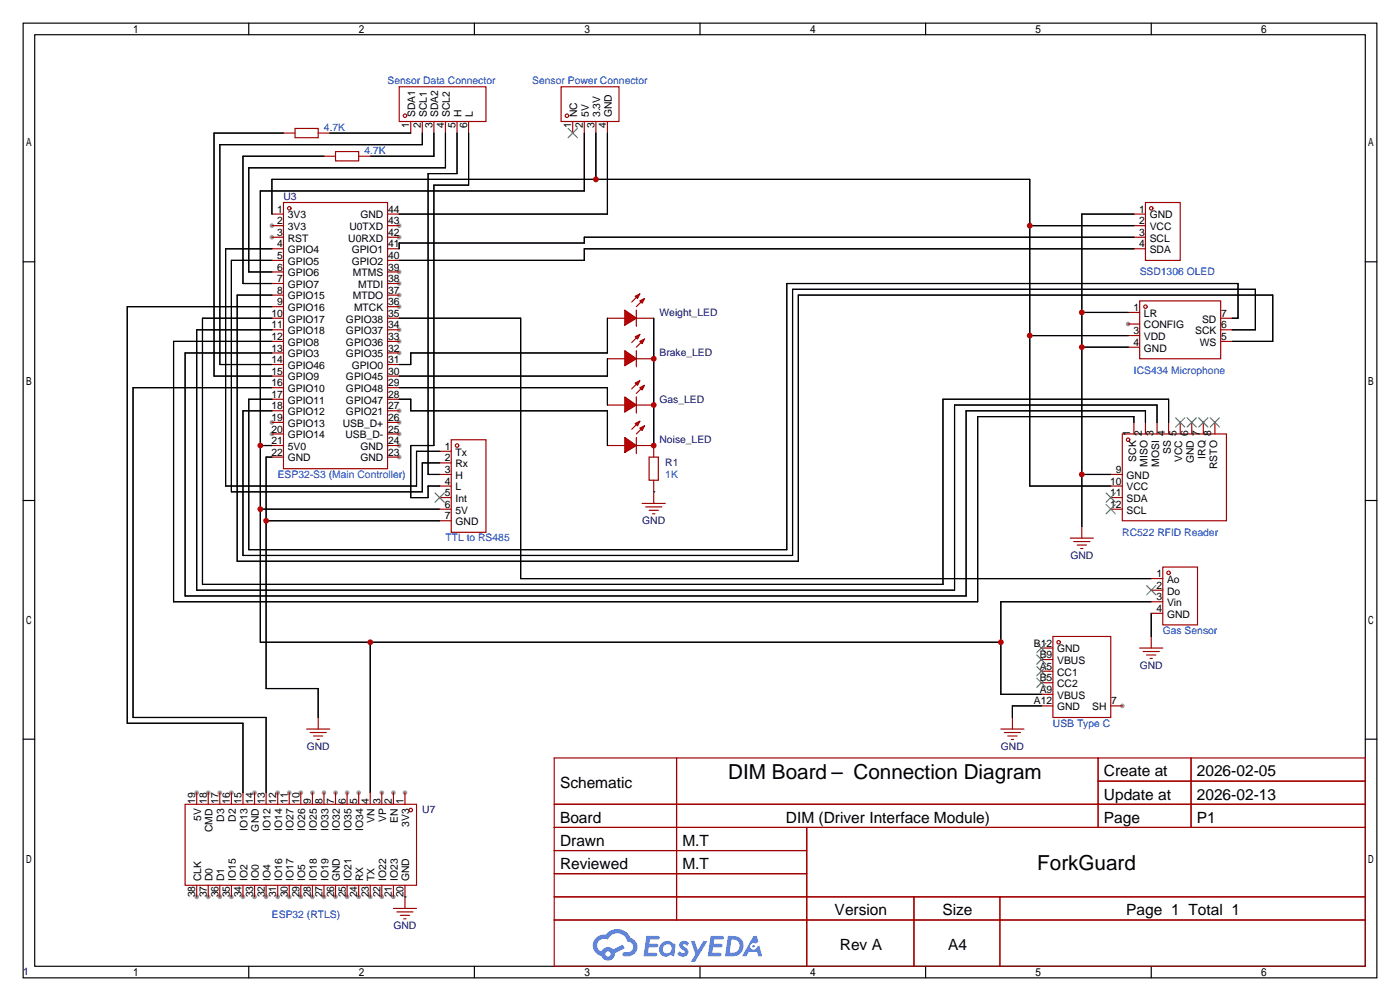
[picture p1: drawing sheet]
<svg xmlns="http://www.w3.org/2000/svg" width="307mm" height="220mm" viewBox="0 0 307 220" stroke-linecap="round" stroke-linejoin="round" font-family="sans-serif">
<g fill="#999">
<circle cx="59.7" cy="49.5" r=".51"/>
<circle cx="59.7" cy="52.1" r=".51"/>
<circle cx="59.7" cy="92.7" r=".51"/>
<circle cx="59.7" cy="95.2" r=".51"/>
<circle cx="87.6" cy="100.3" r=".51"/>
<circle cx="87.6" cy="97.8" r=".51"/>
<circle cx="87.6" cy="95.2" r=".51"/>
<circle cx="87.6" cy="92.7" r=".51"/>
<circle cx="87.6" cy="90.2" r=".51"/>
<circle cx="87.6" cy="77.5" r=".51"/>
<circle cx="87.6" cy="74.9" r=".51"/>
<circle cx="87.6" cy="72.4" r=".51"/>
<circle cx="87.6" cy="67.3" r=".51"/>
<circle cx="87.6" cy="64.8" r=".51"/>
<circle cx="87.6" cy="62.2" r=".51"/>
<circle cx="87.6" cy="59.7" r=".51"/>
<circle cx="87.6" cy="52.1" r=".51"/>
<circle cx="87.6" cy="49.5" r=".51"/>
<circle cx="246.4" cy="154.9" r=".51"/>
<circle cx="247.6" cy="71.1" r=".51"/>
<circle cx="88.9" cy="174" r=".51"/>
<circle cx="86.4" cy="174" r=".51"/>
<circle cx="83.8" cy="174" r=".51"/>
<circle cx="78.7" cy="174" r=".51"/>
<circle cx="76.2" cy="174" r=".51"/>
<circle cx="73.7" cy="174" r=".51"/>
<circle cx="71.1" cy="174" r=".51"/>
<circle cx="68.6" cy="174" r=".51"/>
<circle cx="66" cy="174" r=".51"/>
<circle cx="63.5" cy="174" r=".51"/>
<circle cx="61" cy="174" r=".51"/>
<circle cx="55.9" cy="174" r=".51"/>
<circle cx="50.8" cy="174" r=".51"/>
<circle cx="48.3" cy="174" r=".51"/>
<circle cx="45.7" cy="174" r=".51"/>
<circle cx="43.2" cy="174" r=".51"/>
<circle cx="86.4" cy="196.8" r=".51"/>
<circle cx="83.8" cy="196.8" r=".51"/>
<circle cx="81.3" cy="196.8" r=".51"/>
<circle cx="78.7" cy="196.8" r=".51"/>
<circle cx="76.2" cy="196.8" r=".51"/>
<circle cx="73.7" cy="196.8" r=".51"/>
<circle cx="71.1" cy="196.8" r=".51"/>
<circle cx="68.6" cy="196.8" r=".51"/>
<circle cx="66" cy="196.8" r=".51"/>
<circle cx="63.5" cy="196.8" r=".51"/>
<circle cx="61" cy="196.8" r=".51"/>
<circle cx="58.4" cy="196.8" r=".51"/>
<circle cx="55.9" cy="196.8" r=".51"/>
<circle cx="53.3" cy="196.8" r=".51"/>
<circle cx="50.8" cy="196.8" r=".51"/>
<circle cx="48.3" cy="196.8" r=".51"/>
<circle cx="45.7" cy="196.8" r=".51"/>
<circle cx="43.2" cy="196.8" r=".51"/>
</g>
<g fill="none" stroke="#000" stroke-width=".25">
<path d="M5.1 5.1h297.2v209.5h-297.2zM7.6 7.6h292.1v204.5h-292.1zM54.6 5.1v2.5M104.1 5.1v2.5M153.7 5.1v2.5M203.2 5.1v2.5M252.7 5.1v2.5M5.1 57.5h2.5M299.7 57.5h2.6M5.1 109.9h2.5M299.7 109.9h2.6M5.1 162.2h2.5"/>
<path d="M299.7 162.2h2.6M54.6 212.1v2.5M104.1 212.1v2.5M153.7 212.1v2.5M203.2 212.1v2.5M252.7 212.1v2.5"/>
</g>
<g fill="none" stroke="#a10000" stroke-width=".25">
<path d="M121.7 166.4h178v45.7h-178zM121.7 176.5h178M148.5 166.4v35.5M241.1 166.4v15.2M241.1 171.4h58.6M261.5 166.4v15.2M121.7 181.6h178M121.7 186.7h55.4M121.7 196.8h178M121.7 191.8h55.4M177.1 181.6v30.5M200.6 196.8v15.3"/>
<path d="M219.5 196.8v15.3M121.7 201.9h178"/>
</g>
<g fill="#5487ff">
<path d="M149.4 206.8a1.3 1.3 0 0 1 1.8 .3l-.4 .6a.54 .54 0 0 0-.9-.3l.2 .3a1.28 1.28 0 0 1 .7 2 1.53 1.53 0 0 1-2.1-.3l.5-.6 .8 .4a.31 .31 0 0 0 .3-.2 .31 .31 0 0 0-.3-.4 1.12 1.12 0 0 1-.6-1.8z"/>
<path d="M151.7 206.6h.8l.7 2 1.2-2h.9l-2.7 4.5h-.9l1-1.6z"/>
<path d="M141.9 205.4h2.3a.46 .46 0 0 1 .5 .1 .46 .46 0 0 1 .1 .5l-.4 .2h-1.7l-.2 .9h1.7a.4 .4 0 0 1 .3 .5 .4 .4 0 0 1-.4 .3h-1.7l-.1 1.2h1.3a.46 .46 0 0 1 .5 .1 .46 .46 0 0 1 .1 .5l-.3 .2h-2.6z"/>
<path d="M156 205.4h2.3a.47 .47 0 0 1 .5 .1 .47 .47 0 0 1 .1 .5l-.4 .2h-1.7l-.1 .9h1.6a.4 .4 0 0 1 .3 .5 .4 .4 0 0 1-.4 .3h-1.7l-.1 1.2h1.3a.46 .46 0 0 1 .5 .1 .46 .46 0 0 1 .2 .5l-.4 .2h-2.6z"/>
<path d="M165.4 205.4h.7l.4 1.4-.6 .3a.75 .75 0 0 0-1.2 .3 .75 .75 0 0 0 .5 1.1 .75 .75 0 0 0 1-.7l.5-.3 .6 2.4h-.8l-.3-1h-1.8l-.6 1h-.9z"/>
<path d="M159.8 205.4l-.6 4.5h1.4a2.27 2.27 0 0 0 2.6-2.3 2.27 2.27 0 0 0-2.7-2.2zM160.6 206.2a1.5 1.5 0 0 1 1.8 1.5 1.5 1.5 0 0 1-2 1.4h-.2z"/>
<path d="M145.2 207.1a1.6 1.6 0 0 0-.3 2.2 1.6 1.6 0 0 0 2.3 .2l.8 .4 .3-2.5-.2-.2-.4-.1a1.58 1.58 0 0 0-2.5 0zM145.8 207.6a.98 .98 0 0 1 1.6 .4 .98 .98 0 0 1-1 1.3 .94 .94 0 0 1-.9-.7 .94 .94 0 0 1 .3-1z"/>
<path d="M130.9 205.8a2.37 2.37 0 0 0 1.1 4 1.54 1.54 0 0 0 1.8 1 1.54 1.54 0 0 0 1.2-1.6l2.2-1.1-.5-.7-2.1 1a1.57 1.57 0 0 0-2.6 .5 1.5 1.5 0 0 1-.7-2.1 1.5 1.5 0 0 1 2.2-.5 2.23 2.23 0 0 1 2.2-1.5 2.23 2.23 0 0 1 2 1.9 1.16 1.16 0 0 1 1.3 1.1 1.16 1.16 0 0 1-1.1 1.2h-.7a.47 .47 0 0 0-.6 .4 .47 .47 0 0 0 .5 .5 2.17 2.17 0 0 0 2.5-.9 2.17 2.17 0 0 0-.4-2.7l-.8-.4a3.2 3.2 0 0 0-5.4-.8l-1.1 .1zM132.9 209.4a.6 .6 0 0 1 1.2 0 .6 .6 0 0 1-1.2 0z"/>
<circle cx="165.4" cy="207.7" r=".28"/>
</g>
<g fill="none" stroke="#a10000" stroke-width=".25">
<path d="M87.6 19h19.1v7.7h-19.1zM123.2 19h12.7v7.7h-12.7zM90.2 26.7v2.5M92.7 26.7v2.5M95.2 26.7v2.5M97.8 26.7v2.5M100.3 26.7v2.5M102.9 26.7v2.5M125.7 26.7v2.5M128.3 26.7v2.5M130.8 26.7v2.5M133.3 26.7v2.5"/>
<path d="M59.7 47h2.5M59.7 49.5h2.5M59.7 52.1h2.5M59.7 54.6h2.5M59.7 57.1h2.5M59.7 59.7h2.5M62.2 44.4h22.9v58.5h-22.9zM85.1 47h2.5M85.1 49.5h2.5M85.1 52.1h2.5M85.1 54.6h2.5M85.1 57.1h2.5"/>
<path d="M85.1 59.7h2.5M248.9 47h2.6M248.9 49.5h2.6M248.9 52.1h2.6M248.9 54.6h2.6M251.5 44.4h7.6v12.7h-7.6zM59.7 62.2h2.5M59.7 64.8h2.5M59.7 67.3h2.5M59.7 69.8h2.5M59.7 72.4h2.5M59.7 74.9h2.5"/>
<path d="M59.7 77.5h2.5M85.1 62.2h2.5M85.1 64.8h2.5M85.1 67.3h2.5M85.1 69.8h2.5M85.1 72.4h2.5M85.1 74.9h2.5M85.1 77.5h2.5M133.3 69.8h3.9M139.7 69.8h3.8M139.7 68.1v3.5M247.6 68.6h2.6"/>
<path d="M247.6 71.1h2.6M247.6 73.7h2.6M247.6 76.2h2.6M250.2 66h17.8v12.7h-17.8zM268 69.8h2.5M268 72.4h2.5M268 74.9h2.5M59.7 80h2.5M59.7 82.5h2.5M59.7 85.1h2.5M59.7 87.6h2.5M59.7 90.2h2.5"/>
<path d="M59.7 92.7h2.5M59.7 95.2h2.5M59.7 97.8h2.5M85.1 80h2.5M85.1 82.5h2.5M85.1 85.1h2.5M85.1 87.6h2.5M85.1 90.2h2.5M85.1 92.7h2.5M85.1 95.2h2.5M85.1 97.8h2.5M246.4 95.2h22.8v19.1h-22.8z"/>
<path d="M248.9 92.7v2.5M251.5 92.7v2.5M254 92.7v2.5M256.5 92.7v2.5M259.1 92.7v2.5M261.6 92.7v2.5M264.2 92.7v2.5M266.7 92.7v2.5M59.7 100.3h2.5M85.1 100.3h2.5M234.9 118.1h5.1M235.7 118.9h3.6"/>
<path d="M236.5 119.6h2M237.5 115.6v2.5M243.8 104.1h2.6M243.8 106.7h2.6M243.8 109.2h2.6M243.8 111.8h2.6M231.1 139.7h12.7v17.8h-12.7zM237.2 120.4h.5M252.7 139.7v2.5M69.8 157.5v2.5M222.2 157.5v2.5M228.6 142.2h2.5"/>
<path d="M228.6 144.8h2.5M228.6 147.3h2.5M228.6 149.9h2.5M228.6 152.4h2.5M228.6 154.9h2.5M243.8 154.9h2.6M250.2 142.2h5.1M251 143h3.5M251.7 143.8h2M252.5 144.5h.5M67.3 160h5.1M68.1 160.8h3.5"/>
<path d="M68.8 161.5h2.1M69.6 162.3h.5M219.7 160h5.1M220.5 160.8h3.5M221.2 161.5h2.1M222 162.3h.5"/>
<circle cx="88.9" cy="25.4" r=".38"/>
<circle cx="124.5" cy="25.4" r=".38"/>
<circle cx="63.5" cy="45.7" r=".38"/>
<circle cx="252.7" cy="45.7" r=".38"/>
<circle cx="251.5" cy="67.3" r=".38"/>
<circle cx="247.6" cy="96.5" r=".38"/>
<circle cx="232.4" cy="141" r=".38"/>
</g>
<g fill="none" stroke="#3c3" stroke-width=".25">
<path d="M124.7 28.2l2 2M126.7 28.2l-2 2M258.1 91.7l2 2M260.1 91.7l-2 2M260.6 91.7l2 2M262.6 91.7l-2 2M263.1 91.7l2.1 2M265.2 91.7l-2.1 2M265.7 91.7l2 2M267.7 91.7l-2 2M242.8 108.2l2.1 2M242.8 110.7l2.1 2.1"/>
<path d="M244.9 108.2l-2.1 2M244.9 110.7l-2.1 2.1M227.6 141.2l2 2.1M227.6 143.8l2 2M227.6 146.3l2 2M227.6 148.8l2 2.1M229.6 141.2l-2 2.1M229.6 143.8l-2 2M229.6 146.3l-2 2M229.6 148.8l-2 2.1"/>
</g>
<g fill="none" stroke="#000" stroke-width=".25">
<path d="M128.3 29.2v12.7h-71.2v99.1h162.6M130.8 29.2v10.2M133.3 29.2v17.8h-45.7M59.7 47v-7.6h166.4v67.3h17.7M226.1 49.5h22.8M248.9 52.1h-120.6v1.2h-40.7v1.3M248.9 54.6h-120.6v2.5h-40.7M248.9 47h-11.4v68.6M59.7 74.9h-21.6v57.2h176.5v-40.7h34.3v1.3M59.7 69.8h-15.3v58.5h162.6v-40.7h49.5v5.1M59.7 72.4h-16.5v57.1h166.3v-40.6h44.5v3.8M59.7 77.5h-19.1v53.3h171.5v-40.6h39.4v2.5"/>
<path d="M226.1 73.7h21.5M237.5 76.2h10.1M237.5 68.6h10.1M57.1 97.8h2.6M57.1 111.8h39.4M237.5 104.1h6.3M252.7 132.1h-33v20.3h8.9M252.7 134.6v5.1M81.3 141v33M228.6 154.9h-6.4v2.6"/>
</g>
<g fill="#f00" stroke="#a10000" stroke-width=".25">
<path d="M137.2 68.1l2.5 1.7-2.5 1.6z"/>
<path d="M139.4 65l1.1-.5-.5 1z"/>
<path d="M140.5 66l1-.5-.5 1z"/>
</g>
<path d="M133.3 78.7h3.9M139.7 65.3l-1 1M139.7 78.7h3.8M139.7 77v3.5M140.7 66.3l-1 1" fill="none" stroke="#a10000" stroke-width=".25"/>
<g fill="#f00" stroke="#a10000" stroke-width=".25">
<path d="M137.2 77l2.5 1.7-2.5 1.6z"/>
<path d="M139.4 73.9l1.1-.5-.5 1z"/>
<path d="M140.5 74.9l1-.5-.5 1z"/>
</g>
<path d="M139.7 74.2l-1 1M140.7 75.2l-1 1M133.3 88.9h3.9M139.7 88.9h3.8M139.7 87.1v3.6" fill="none" stroke="#a10000" stroke-width=".25"/>
<g fill="#f00" stroke="#a10000" stroke-width=".25">
<path d="M137.2 87.1l2.5 1.8-2.5 1.5z"/>
<path d="M139.4 84.1l1.1-.5-.5 1z"/>
<path d="M140.5 85.1l1-.5-.5 1z"/>
</g>
<path d="M133.3 97.8h3.9M139.7 84.3l-1 1M139.7 97.8h3.8M139.7 96v3.6M140.7 85.3l-1 1.1" fill="none" stroke="#a10000" stroke-width=".25"/>
<g fill="#f00" stroke="#a10000" stroke-width=".25">
<path d="M137.2 96l2.5 1.8-2.5 1.5z"/>
<path d="M139.4 93l1.1-.5-.5 1z"/>
<path d="M140.5 94l1-.5-.5 1z"/>
</g>
<g fill="none" stroke="#a10000" stroke-width=".25">
<path d="M62.2 29.2h2.6M64.8 28.2h5v2h-5zM69.8 29.2h2.6M71.1 34.3h2.6M73.7 33.3h5v2h-5zM78.7 34.3h2.6M96.5 99.1h2.6M99.1 96.5h7.6v20.3h-7.6zM139.7 93.2l-1 1M140.7 94.2l-1 1M143.5 97.8v2.5M96.5 101.6h2.6"/>
<path d="M96.5 104.1h2.6M96.5 106.7h2.6M96.5 109.2h2.6M96.5 111.8h2.6M96.5 114.3h2.6M141 110.5h5M141.7 111.3h3.6M142.5 100.3h2v5.1h-2zM142.5 112h2M143.3 112.8h.5M143.5 105.4v5.1M252.7 134.6h2.6"/>
<path d="M252.7 132.1h2.6M252.7 129.5h2.6M252.7 127h2.6M255.3 124.5h7.6v12.7h-7.6zM40.6 176.5h50.8v17.8h-50.8zM43.2 174v2.5M45.7 174v2.5M48.3 174v2.5M50.8 174v2.5M53.3 174v2.5M55.9 174v2.5M58.4 174v2.5"/>
<path d="M61 174v2.5M63.5 174v2.5M66 174v2.5M68.6 174v2.5M71.1 174v2.5M73.7 174v2.5M76.2 174v2.5M78.7 174v2.5M81.3 174v2.5M83.8 174v2.5M86.4 174v2.5M88.9 174v2.5"/>
<path d="M43.2 194.3v2.5M45.7 194.3v2.5M48.3 194.3v2.5M50.8 194.3v2.5M53.3 194.3v2.5M55.9 194.3v2.5M58.4 194.3v2.5M61 194.3v2.5M63.5 194.3v2.5M66 194.3v2.5M68.6 194.3v2.5M71.1 194.3v2.5"/>
<path d="M73.7 194.3v2.5M76.2 194.3v2.5M78.7 194.3v2.5M81.3 194.3v2.5M83.8 194.3v2.5M86.4 194.3v2.5M86.4 199.4h5M88.9 194.3v5.1M87.1 200.2h3.6M87.9 200.9h2M88.6 201.7h.6"/>
<circle cx="100.3" cy="97.8" r=".38"/>
<circle cx="256.5" cy="125.7" r=".38"/>
<circle cx="90.2" cy="177.8" r=".38"/>
</g>
<g fill="none" stroke="#000" stroke-width=".25">
<path d="M62.2 29.2h-15.2v53.3h12.7M71.1 34.3h-17.8v27.9h6.4M72.4 29.2h17.8M92.7 29.2v2.6h-44.4v48.2h11.4M95.2 29.2v5.1h-13.9M97.8 29.2v7.6h-43.2v22.9h5.1M100.3 29.2v8.9h-6.3v66h2.5M102.9 29.2v11.4h-7.7v57.2h-5v11.4h3.8v-2.5h2.5M59.7 54.6h-10.2v52.1h41.9v-7.6h5.1M59.7 57.1h-8.9v50.8h41.9v-6.3h3.8M59.7 67.3h-31.8v91.4h25.4v15.3M59.7 64.8h-7.6v58.4h123.2v-58.4h104.1v10.1h-8.9"/>
<path d="M87.6 69.8h26.7v57.2h138.4M133.3 69.8v7.7h-43.1v2.5h-2.6M133.3 78.7v3.8h-45.7M143.5 69.8v28M270.5 69.8h1.3v-7.6h-99.1v58.4h-118.1v-33h5.1M270.5 72.4h5.1v-8.9h-101.6v58.4h-120.7v-31.7h6.4M59.7 85.1h-30.5v72.4h29.2v16.5M87.6 87.6h2.6v2.6h43.1v7.6M87.6 85.1h45.7v3.8M58.4 114.3h38.1M59.7 100.3h-1.3v50.8h11.4v6.4"/>
</g>
<path d="M143.5 107.9h.1M88.9 196.8h.1" fill="none" stroke="#008700" stroke-width=".25"/>
<path d="M95.5 108.2l2 2M97.5 108.2l-2 2M251.7 128.5l2 2.1M253.7 128.5l-2 2.1" fill="none" stroke="#3c3" stroke-width=".25"/>
<g fill="#c00">
<circle cx="226.1" cy="49.5" r=".63"/>
<circle cx="226.1" cy="73.7" r=".63"/>
<circle cx="130.8" cy="39.4" r=".63"/>
<circle cx="57.2" cy="97.8" r=".63"/>
<circle cx="57.2" cy="111.8" r=".63"/>
<circle cx="81.3" cy="141" r=".63"/>
<circle cx="219.7" cy="141" r=".63"/>
<circle cx="237.5" cy="104.1" r=".63"/>
<circle cx="237.5" cy="76.2" r=".63"/>
<circle cx="237.5" cy="68.6" r=".63"/>
<circle cx="143.5" cy="78.7" r=".63"/>
<circle cx="143.5" cy="88.9" r=".63"/>
<circle cx="143.5" cy="97.8" r=".63"/>
<circle cx="58.4" cy="114.3" r=".63"/>
</g>
<g font-size="4.5">
<text x="159.9" y="171">DIM Board</text>
<text x="187.4" y="171">Connection Diagram</text>
<text x="227.7" y="191">ForkGuard</text>
</g>
<g font-size="3.4">
<text x="122.9" y="173">Schematic</text>
<text x="242.3" y="170.4">Create at</text>
<text x="262.7" y="170.4">2026-02-05</text>
<text x="242.3" y="175.5">Update at</text>
<text x="262.7" y="175.5">2026-02-13</text>
<text x="122.9" y="180.6">Board</text>
<text x="122.9" y="185.7">Drawn</text>
<text x="149.8" y="185.7">M.T</text>
<text x="172.5" y="180.6">DIM (Driver Interface Module)</text>
<text x="242.3" y="180.6">Page</text>
<text x="262.7" y="180.6">P1</text>
<text x="122.9" y="190.8">Reviewed</text>
<text x="149.8" y="190.8">M.T</text>
<text x="183.2" y="200.9">Version</text>
<text x="206.9" y="200.9">Size</text>
<text x="247.3" y="200.9">Page 1 Total 1</text>
<text x="184.4" y="208.5">Rev A</text>
<text x="208.1" y="208.5">A4</text>
</g>
<g font-size="2.3" fill="#00f">
<text x="85.1" y="18.5">Sensor Data Connector</text>
<text x="116.8" y="18.5">Sensor Power Connector</text>
<text x="71.1" y="28.7">4.7K</text>
<text x="80" y="33.7">4.7K</text>
<text x="250.2" y="60.4">SSD1306 OLED</text>
<text x="248.9" y="82">ICS434 Microphone</text>
<text x="61" y="104.9">ESP32-S3 (Main Controller)</text>
<text x="146" y="104.9">1K</text>
<text x="97.8" y="118.8">TTL to RS485</text>
<text x="246.4" y="117.6">RC522 RFID Reader</text>
<text x="255.3" y="139.2">Gas Sensor</text>
<text x="231.1" y="159.5">USB Type C</text>
<text x="59.7" y="201.4">ESP32 (RTLS)</text>
</g>
<g font-size="2.3">
<text x="89.9" y="28.1" transform="rotate(-90 89.9 28.1)">1</text>
<text x="91.1" y="25.7" transform="rotate(-90 91.1 25.7)">SDA1</text>
<text x="92.4" y="28.1" transform="rotate(-90 92.4 28.1)">2</text>
<text x="93.7" y="25.7" transform="rotate(-90 93.7 25.7)">SCL1</text>
<text x="94.9" y="28.1" transform="rotate(-90 94.9 28.1)">3</text>
<text x="96.2" y="25.7" transform="rotate(-90 96.2 25.7)">SDA2</text>
<text x="97.5" y="28.1" transform="rotate(-90 97.5 28.1)">4</text>
<text x="98.7" y="25.7" transform="rotate(-90 98.7 25.7)">SCL2</text>
<text x="100" y="28.1" transform="rotate(-90 100 28.1)">5</text>
<text x="101.3" y="25.7" transform="rotate(-90 101.3 25.7)">H</text>
<text x="102.6" y="28.1" transform="rotate(-90 102.6 28.1)">6</text>
<text x="103.8" y="25.7" transform="rotate(-90 103.8 25.7)">L</text>
<text x="125.4" y="28.1" transform="rotate(-90 125.4 28.1)">1</text>
<text x="126.7" y="25.7" transform="rotate(-90 126.7 25.7)">NC</text>
<text x="128" y="28.1" transform="rotate(-90 128 28.1)">2</text>
<text x="129.2" y="25.7" transform="rotate(-90 129.2 25.7)">5V</text>
<text x="130.5" y="28.1" transform="rotate(-90 130.5 28.1)">3</text>
<text x="131.8" y="25.7" transform="rotate(-90 131.8 25.7)">3.3V</text>
<text x="133" y="28.1" transform="rotate(-90 133 28.1)">4</text>
<text x="134.3" y="25.7" transform="rotate(-90 134.3 25.7)">GND</text>
<text x="60.8" y="46.7">1</text>
<text x="63.2" y="47.9">3V3</text>
<text x="79.1" y="47.9">GND</text>
<text x="85.2" y="46.7">44</text>
<text x="250.1" y="46.7">1</text>
<text x="252.4" y="47.9">GND</text>
<text x="60.8" y="49.2">2</text>
<text x="60.8" y="51.8">3</text>
<text x="63.2" y="50.5">3V3</text>
<text x="63.2" y="53">RST</text>
<text x="76.5" y="53">U0RXD</text>
<text x="76.7" y="50.5">U0TXD</text>
<text x="85.2" y="51.8">42</text>
<text x="85.2" y="49.2">43</text>
<text x="250.1" y="49.2">2</text>
<text x="250.1" y="51.8">3</text>
<text x="252.4" y="50.5">VCC</text>
<text x="252.4" y="53">SCL</text>
<text x="60.8" y="54.3">4</text>
<text x="60.8" y="56.8">5</text>
<text x="60.8" y="59.4">6</text>
<text x="63.2" y="55.6">GPIO4</text>
<text x="63.2" y="58.1">GPIO5</text>
<text x="77.2" y="58.1">GPIO2</text>
<text x="77.2" y="55.6">GPIO1</text>
<text x="85.2" y="59.4">39</text>
<text x="85.2" y="56.8">40</text>
<text x="85.2" y="54.3">41</text>
<text x="250.1" y="54.3">4</text>
<text x="252.4" y="55.6">SDA</text>
<text x="60.8" y="61.9">7</text>
<text x="60.8" y="64.5">8</text>
<text x="63.2" y="60.6">GPIO6</text>
<text x="63.2" y="63.2">GPIO7</text>
<text x="63.2" y="65.7">GPIO15</text>
<text x="77.5" y="65.7">MTDO</text>
<text x="77.5" y="60.6">MTMS</text>
<text x="78.6" y="63.2">MTDI</text>
<text x="85.2" y="64.5">37</text>
<text x="85.2" y="61.9">38</text>
<text x="59.6" y="69.5">10</text>
<text x="60.8" y="67">9</text>
<text x="63.2" y="68.3">GPIO16</text>
<text x="63.2" y="70.8">GPIO17</text>
<text x="76" y="70.8">GPIO38</text>
<text x="77.7" y="68.3">MTCK</text>
<text x="85.2" y="69.5">35</text>
<text x="85.2" y="67">36</text>
<text x="248.8" y="68.3">1</text>
<text x="251.1" y="69.5">LR</text>
<text x="263.9" y="70.8">SD</text>
<text x="268.1" y="69.5">7</text>
<text x="59.6" y="72.1">11</text>
<text x="59.6" y="74.6">12</text>
<text x="59.6" y="77.2">13</text>
<text x="63.2" y="73.3">GPIO18</text>
<text x="63.2" y="75.9">GPIO8</text>
<text x="76" y="75.9">GPIO36</text>
<text x="76" y="73.3">GPIO37</text>
<text x="85.2" y="77.2">32</text>
<text x="85.2" y="74.6">33</text>
<text x="85.2" y="72.1">34</text>
<text x="248.8" y="73.3">3</text>
<text x="248.8" y="75.9">4</text>
<text x="251.1" y="72.1">CONFIG</text>
<text x="251.1" y="74.6">VDD</text>
<text x="251.1" y="77.2">GND</text>
<text x="262.4" y="73.3">SCK</text>
<text x="263.4" y="75.9">WS</text>
<text x="268.1" y="74.6">5</text>
<text x="268.1" y="72.1">6</text>
<text x="59.6" y="79.7">14</text>
<text x="59.6" y="82.2">15</text>
<text x="63.2" y="78.4">GPIO3</text>
<text x="63.2" y="81">GPIO46</text>
<text x="63.2" y="83.5">GPIO9</text>
<text x="76" y="83.5">GPIO45</text>
<text x="76" y="78.4">GPIO35</text>
<text x="77.2" y="81">GPIO0</text>
<text x="85.2" y="82.2">30</text>
<text x="85.2" y="79.7">31</text>
<text x="59.6" y="84.8">16</text>
<text x="59.6" y="87.3">17</text>
<text x="59.6" y="89.9">18</text>
<text x="63.2" y="86">GPIO10</text>
<text x="63.2" y="88.6">GPIO11</text>
<text x="76" y="88.6">GPIO47</text>
<text x="76" y="86">GPIO48</text>
<text x="85.2" y="89.9">27</text>
<text x="85.2" y="87.3">28</text>
<text x="85.2" y="84.8">29</text>
<text x="59.6" y="92.4">19</text>
<text x="59.6" y="94.9">20</text>
<text x="63.2" y="91.1">GPIO12</text>
<text x="63.2" y="93.7">GPIO13</text>
<text x="75.3" y="93.7">USB_D+</text>
<text x="76" y="91.1">GPIO21</text>
<text x="85.2" y="94.9">25</text>
<text x="85.2" y="92.4">26</text>
<text x="248.1" y="95.6" transform="rotate(-90 248.1 95.6)">1</text>
<text x="250.7" y="95.6" transform="rotate(-90 250.7 95.6)">2</text>
<text x="253.2" y="95.6" transform="rotate(-90 253.2 95.6)">3</text>
<text x="255.7" y="95.6" transform="rotate(-90 255.7 95.6)">4</text>
<text x="258.3" y="95.6" transform="rotate(-90 258.3 95.6)">5</text>
<text x="260.8" y="95.6" transform="rotate(-90 260.8 95.6)">6</text>
<text x="263.4" y="95.6" transform="rotate(-90 263.4 95.6)">7</text>
<text x="265.9" y="95.6" transform="rotate(-90 265.9 95.6)">8</text>
<text x="59.6" y="97.5">21</text>
<text x="59.6" y="100">22</text>
<text x="63.2" y="96.2">GPIO14</text>
<text x="63.2" y="98.7">5V0</text>
<text x="63.2" y="101.3">GND</text>
<text x="75.8" y="96.2">USB_D-</text>
<text x="79.1" y="101.3">GND</text>
<text x="79.1" y="98.7">GND</text>
<text x="85.2" y="100">23</text>
<text x="85.2" y="97.5">24</text>
<text x="97.7" y="98.7">1</text>
<text x="97.7" y="101.3">2</text>
<text x="100" y="100">Tx</text>
<text x="249.4" y="101.3" transform="rotate(-90 249.4 101.3)">SCK</text>
<text x="257" y="99.7" transform="rotate(-90 257 99.7)">SS</text>
<text x="259.6" y="101.5" transform="rotate(-90 259.6 101.5)">VCC</text>
<text x="262.1" y="101.7" transform="rotate(-90 262.1 101.7)">GND</text>
<text x="264.6" y="100.7" transform="rotate(-90 264.6 100.7)">IRQ</text>
<text x="97.7" y="103.8">3</text>
<text x="97.7" y="106.4">4</text>
<text x="100" y="102.6">Rx</text>
<text x="100" y="105.1">H</text>
<text x="100" y="107.6">L</text>
<text x="243.7" y="106.4">10</text>
<text x="245" y="103.8">9</text>
<text x="247.3" y="105.1">GND</text>
<text x="247.3" y="107.6">VCC</text>
<text x="251.9" y="102.5" transform="rotate(-90 251.9 102.5)">MISO</text>
<text x="254.5" y="102.5" transform="rotate(-90 254.5 102.5)">MOSI</text>
<text x="267.2" y="103" transform="rotate(-90 267.2 103)">RSTO</text>
<text x="97.7" y="108.9">5</text>
<text x="97.7" y="111.4">6</text>
<text x="97.7" y="114">7</text>
<text x="100" y="110.2">Int</text>
<text x="100" y="112.7">5V</text>
<text x="243.7" y="108.9">11</text>
<text x="243.7" y="111.4">12</text>
<text x="247.3" y="110.2">SDA</text>
<text x="247.3" y="112.7">SCL</text>
<text x="100" y="115.3">GND</text>
<text x="253.9" y="131.8">3</text>
<text x="253.9" y="129.2">2</text>
<text x="253.9" y="126.7">1</text>
<text x="256.2" y="130.5">Do</text>
<text x="256.2" y="128">Ao</text>
<text x="253.9" y="134.3">4</text>
<text x="256.2" y="135.6">GND</text>
<text x="256.2" y="133">Vin</text>
<text x="227" y="141.9">B12</text>
<text x="232.1" y="143.2">GND</text>
<text x="228.2" y="144.5">B9</text>
<text x="228.2" y="147">A5</text>
<text x="228.2" y="149.5">B5</text>
<text x="232.1" y="145.7">VBUS</text>
<text x="232.1" y="148.3">CC1</text>
<text x="227" y="154.6">A12</text>
<text x="228.2" y="152.1">A9</text>
<text x="232.1" y="150.8">CC2</text>
<text x="232.1" y="153.4">VBUS</text>
<text x="232.1" y="155.9">GND</text>
<text x="239.8" y="155.9">SH</text>
<text x="244" y="154.6">7</text>
<text x="42.9" y="176.4" transform="rotate(-90 42.9 176.4)">19</text>
<text x="45.4" y="176.4" transform="rotate(-90 45.4 176.4)">18</text>
<text x="47.9" y="176.4" transform="rotate(-90 47.9 176.4)">17</text>
<text x="50.5" y="176.4" transform="rotate(-90 50.5 176.4)">16</text>
<text x="53" y="176.4" transform="rotate(-90 53 176.4)">15</text>
<text x="55.6" y="176.4" transform="rotate(-90 55.6 176.4)">14</text>
<text x="58.1" y="176.4" transform="rotate(-90 58.1 176.4)">13</text>
<text x="60.6" y="176.4" transform="rotate(-90 60.6 176.4)">12</text>
<text x="63.2" y="176.4" transform="rotate(-90 63.2 176.4)">11</text>
<text x="65.7" y="176.4" transform="rotate(-90 65.7 176.4)">10</text>
<text x="68.3" y="176.4" transform="rotate(-90 68.3 176.4)">9</text>
<text x="70.8" y="176.4" transform="rotate(-90 70.8 176.4)">8</text>
<text x="73.3" y="176.4" transform="rotate(-90 73.3 176.4)">7</text>
<text x="75.9" y="176.4" transform="rotate(-90 75.9 176.4)">6</text>
<text x="78.4" y="176.4" transform="rotate(-90 78.4 176.4)">5</text>
<text x="81" y="176.4" transform="rotate(-90 81 176.4)">4</text>
<text x="83.5" y="176.4" transform="rotate(-90 83.5 176.4)">3</text>
<text x="86" y="176.4" transform="rotate(-90 86 176.4)">2</text>
<text x="88.6" y="176.4" transform="rotate(-90 88.6 176.4)">1</text>
<text x="44.1" y="180.2" transform="rotate(-90 44.1 180.2)">5V</text>
<text x="46.7" y="182.6" transform="rotate(-90 46.7 182.6)">CMD</text>
<text x="49.2" y="180.4" transform="rotate(-90 49.2 180.4)">D3</text>
<text x="51.8" y="180.4" transform="rotate(-90 51.8 180.4)">D2</text>
<text x="54.3" y="182.4" transform="rotate(-90 54.3 182.4)">IO13</text>
<text x="56.8" y="182.5" transform="rotate(-90 56.8 182.5)">GND</text>
<text x="59.4" y="182.4" transform="rotate(-90 59.4 182.4)">IO12</text>
<text x="61.9" y="182.4" transform="rotate(-90 61.9 182.4)">IO14</text>
<text x="64.5" y="182.4" transform="rotate(-90 64.5 182.4)">IO27</text>
<text x="67" y="182.4" transform="rotate(-90 67 182.4)">IO26</text>
<text x="69.5" y="182.4" transform="rotate(-90 69.5 182.4)">IO25</text>
<text x="72.1" y="182.4" transform="rotate(-90 72.1 182.4)">IO33</text>
<text x="74.6" y="182.4" transform="rotate(-90 74.6 182.4)">IO32</text>
<text x="77.2" y="182.4" transform="rotate(-90 77.2 182.4)">IO35</text>
<text x="79.7" y="182.4" transform="rotate(-90 79.7 182.4)">IO34</text>
<text x="82.2" y="180.6" transform="rotate(-90 82.2 180.6)">VN</text>
<text x="84.8" y="180.5" transform="rotate(-90 84.8 180.5)">VP</text>
<text x="87.3" y="180.6" transform="rotate(-90 87.3 180.6)">EN</text>
<text x="89.9" y="181.5" transform="rotate(-90 89.9 181.5)">3V3</text>
<text x="42.9" y="197" transform="rotate(-90 42.9 197)">38</text>
<text x="44.1" y="193.4" transform="rotate(-90 44.1 193.4)">CLK</text>
<text x="45.4" y="197" transform="rotate(-90 45.4 197)">37</text>
<text x="46.7" y="193.4" transform="rotate(-90 46.7 193.4)">D0</text>
<text x="47.9" y="197" transform="rotate(-90 47.9 197)">36</text>
<text x="49.2" y="193.4" transform="rotate(-90 49.2 193.4)">D1</text>
<text x="50.5" y="197" transform="rotate(-90 50.5 197)">35</text>
<text x="51.8" y="193.4" transform="rotate(-90 51.8 193.4)">IO15</text>
<text x="53" y="197" transform="rotate(-90 53 197)">34</text>
<text x="54.3" y="193.4" transform="rotate(-90 54.3 193.4)">IO2</text>
<text x="55.6" y="197" transform="rotate(-90 55.6 197)">33</text>
<text x="56.8" y="193.4" transform="rotate(-90 56.8 193.4)">IO0</text>
<text x="58.1" y="197" transform="rotate(-90 58.1 197)">32</text>
<text x="59.4" y="193.4" transform="rotate(-90 59.4 193.4)">IO4</text>
<text x="60.6" y="197" transform="rotate(-90 60.6 197)">31</text>
<text x="61.9" y="193.4" transform="rotate(-90 61.9 193.4)">IO16</text>
<text x="63.2" y="197" transform="rotate(-90 63.2 197)">30</text>
<text x="64.5" y="193.4" transform="rotate(-90 64.5 193.4)">IO17</text>
<text x="65.7" y="197" transform="rotate(-90 65.7 197)">29</text>
<text x="67" y="193.4" transform="rotate(-90 67 193.4)">IO5</text>
<text x="68.3" y="197" transform="rotate(-90 68.3 197)">28</text>
<text x="69.5" y="193.4" transform="rotate(-90 69.5 193.4)">IO18</text>
<text x="70.8" y="197" transform="rotate(-90 70.8 197)">27</text>
<text x="72.1" y="193.4" transform="rotate(-90 72.1 193.4)">IO19</text>
<text x="73.3" y="197" transform="rotate(-90 73.3 197)">26</text>
<text x="74.6" y="193.4" transform="rotate(-90 74.6 193.4)">GND</text>
<text x="75.9" y="197" transform="rotate(-90 75.9 197)">25</text>
<text x="77.2" y="193.4" transform="rotate(-90 77.2 193.4)">IO21</text>
<text x="78.4" y="197" transform="rotate(-90 78.4 197)">24</text>
<text x="79.7" y="193.4" transform="rotate(-90 79.7 193.4)">RX</text>
<text x="81" y="197" transform="rotate(-90 81 197)">23</text>
<text x="82.2" y="193.4" transform="rotate(-90 82.2 193.4)">TX</text>
<text x="83.5" y="197" transform="rotate(-90 83.5 197)">22</text>
<text x="84.8" y="193.4" transform="rotate(-90 84.8 193.4)">IO22</text>
<text x="86" y="197" transform="rotate(-90 86 197)">21</text>
<text x="87.3" y="193.4" transform="rotate(-90 87.3 193.4)">IO23</text>
<text x="88.6" y="197" transform="rotate(-90 88.6 197)">20</text>
<text x="89.9" y="193.4" transform="rotate(-90 89.9 193.4)">GND</text>
</g>
<g font-size="2.3" fill="#000080">
<text x="62.2" y="43.9">U3</text>
<text x="144.8" y="69.3">Weight_LED</text>
<text x="144.8" y="78.2">Brake_LED</text>
<text x="144.8" y="88.4">Gas_LED</text>
<text x="144.8" y="97.2">Noise_LED</text>
<text x="146" y="102.3">R1</text>
<text x="141" y="115">GND</text>
<text x="235" y="122.6">GND</text>
<text x="250.2" y="146.8">GND</text>
<text x="67.3" y="164.6">GND</text>
<text x="219.7" y="164.6">GND</text>
<text x="92.7" y="178.5">U7</text>
<text x="86.4" y="203.9">GND</text>
<text x="5.1" y="214.1">1</text>
</g>
</svg>
